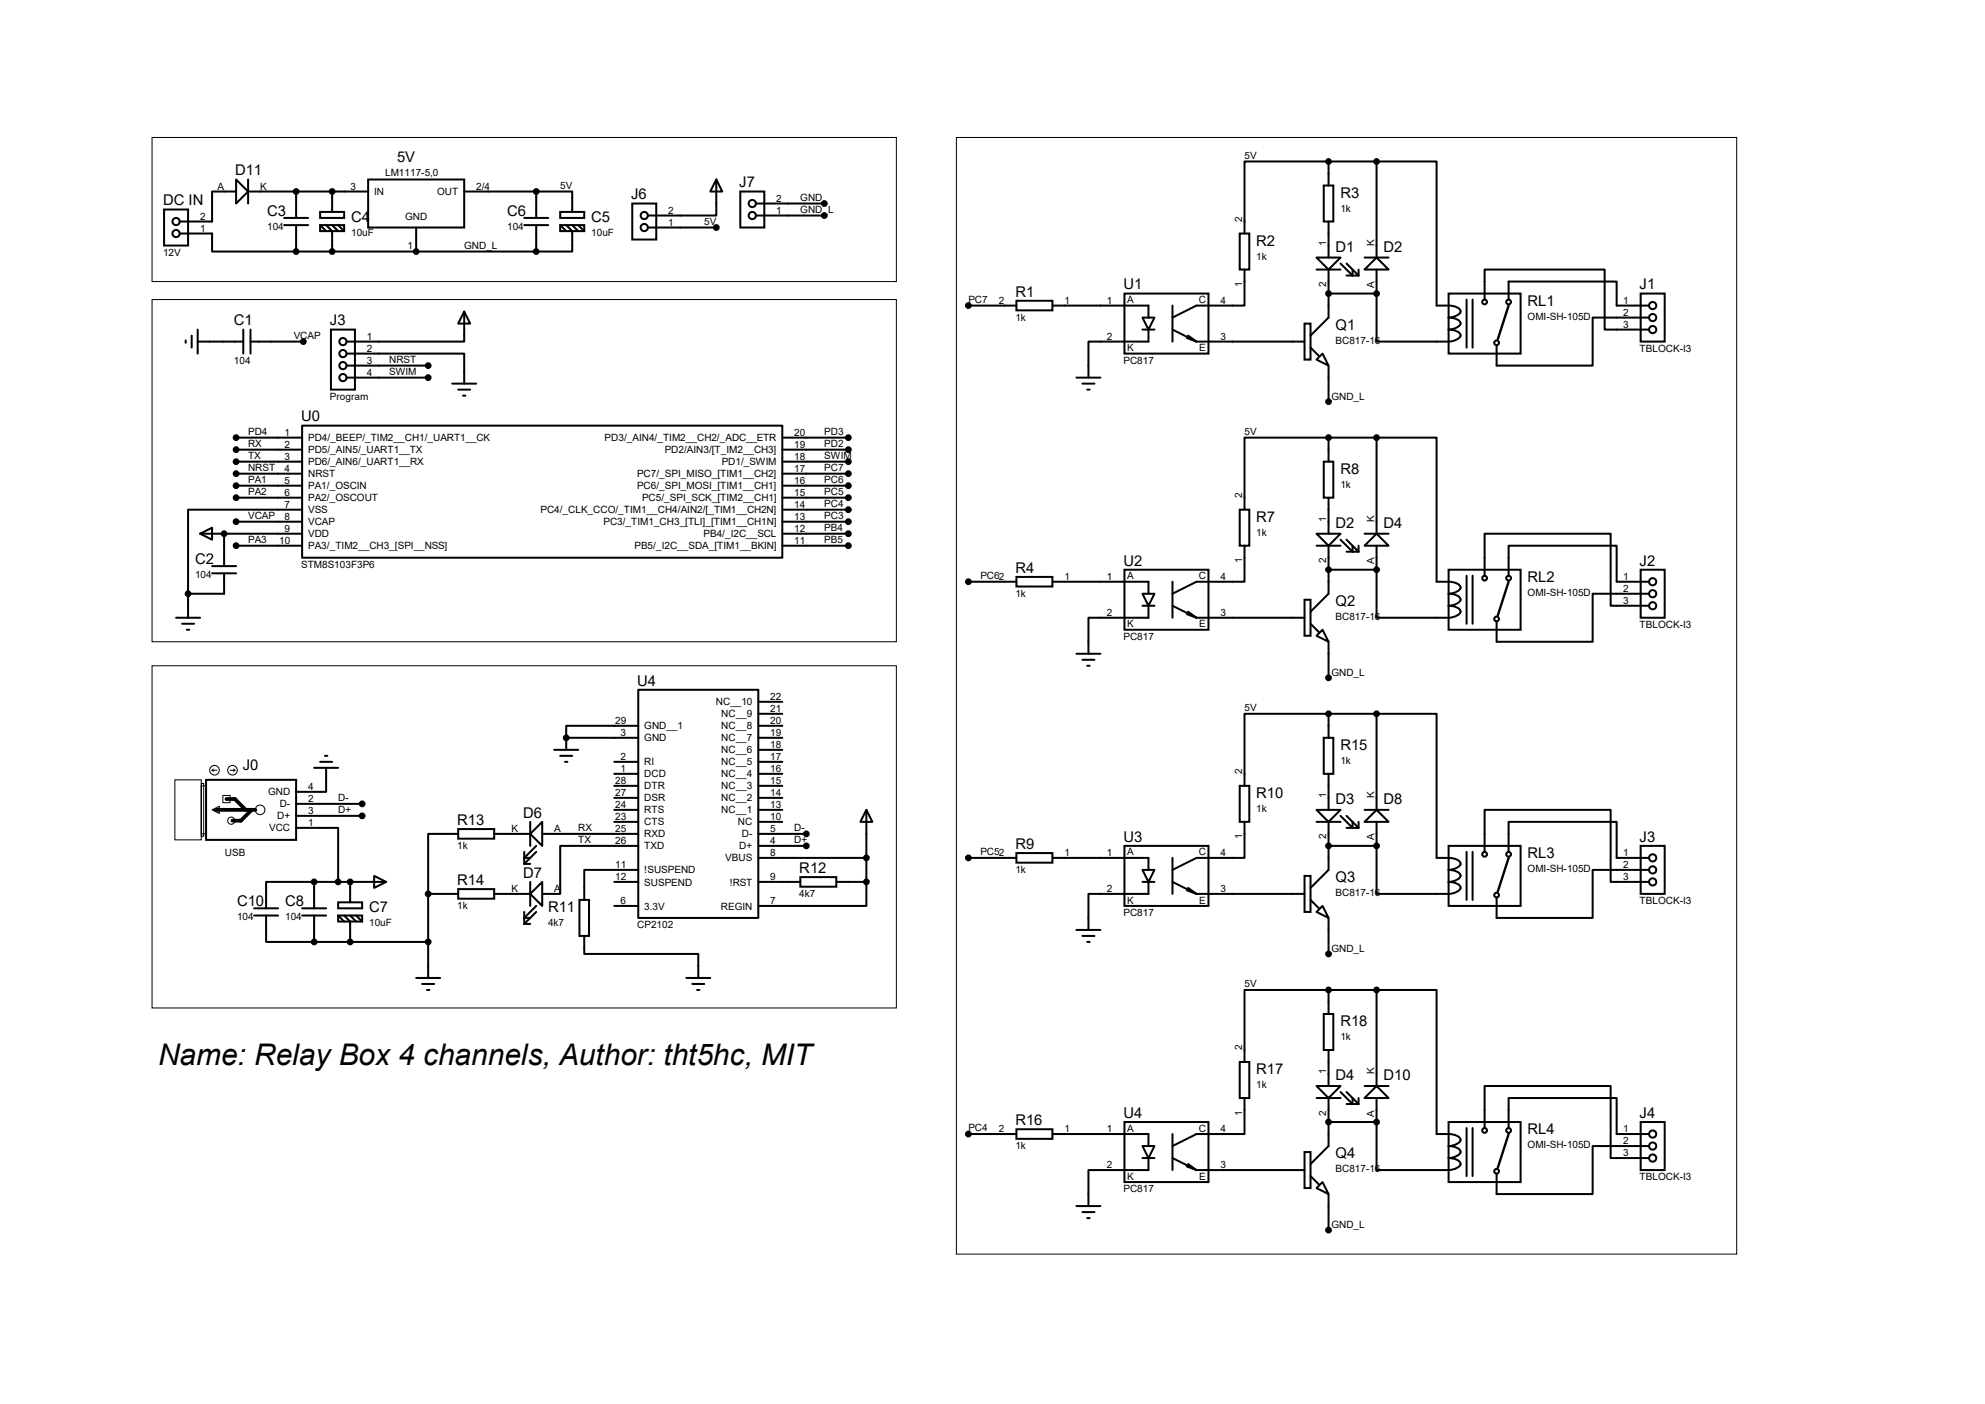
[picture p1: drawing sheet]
<svg xmlns="http://www.w3.org/2000/svg" width="420mm" height="297mm" viewBox="0 0 420 297" stroke-linecap="round" stroke-linejoin="round" font-family="sans-serif">
<g fill="#000">
<circle cx="88.1" cy="53.2" r=".21"/>
<circle cx="47.4" cy="112.9" r=".21"/>
<circle cx="119.8" cy="156.1" r=".21"/>
</g>
<g fill="none" stroke="#000" stroke-width=".42">
<path d="M50 38l2.5 2.5-2.5 2.6zM52.5 38v5.1M77.9 38h20.3v10.1h-20.3zM151.6 38l1.2 2.5h-2.5zM151.6 38v7.6h-14.5M280.1 39.2h2v7.7h-2zM281.1 34.2h-17.8v15.2M281.1 34.2v5M281.1 34.2h10.2M291.3 34.2h12.7v30.4a8.5 8.5 0 0 1 4.2 .4 .88 .88 0 0 1 .8 .9 .88 .88 0 0 1-.8 .8l-1.7 .5a2.31 2.31 0 0 1 2.5 1.3 2.69 2.69 0 0 1-2.5 1.2 2.31 2.31 0 0 1 2.5 1.3 2.69 2.69 0 0 1-2.5 1.3h-15.2v-10.2M291.3 34.2v20.3M34.7 44.3h5.1v7.6h-5.1z"/>
<path d="M38 49.4h6.9v3.8h17.8M50 40.5h-5.1v6.4h-6.9M52.5 40.5h25.4M60.1 47.6h5.1M60.1 46.1h5.1M62.7 53.2h50.8M62.7 40.5v5.6M62.7 47.6v5.6M67.7 44.8h5.1v1.3h-5.1zM67.7 47.6h5.1v1.3h-5.1zM67.7 47.6l1.3 1.3M69 47.6l1.3 1.3v4.3"/>
<path d="M70.3 40.5v4.3M70.3 47.6l1.2 1.3M71.5 47.6l1.3 1.3M88.1 48.1v5.1M98.2 40.5h15.3M110.9 47.6h5.1M110.9 46.1h5.1M113.5 40.5h7.6v4.3M113.5 40.5v5.6M113.5 47.6v5.6M118.5 44.8h5.1v1.3h-5.1zM118.5 47.6h5.1v1.3h-5.1z"/>
<path d="M118.5 47.6l1.3 1.3M119.8 47.6l1.3 1.3v4.3h-7.6M121.1 47.6l1.2 1.3M122.3 47.6l1.3 1.3M133.8 43.1h5.1v7.6h-5.1zM137.1 48.1h14.5M156.6 40.5h5.1v7.6h-5.1zM159.9 43.1h14.5M159.9 45.6h14.5M262.3 49.4h2v7.6h-2zM263.3 57v7.6h-10.1l-5.1 2.6M278.6 54.5h5l-2.5 2.5z"/>
<path d="M278.6 57h5M281.1 46.9v7.6M281.1 57v10.2l-3.8 3.8M283.6 55.8l2.6 2.5v-1.3M284.9 55.8l2.5 2.5M284.9 58.3h2.5M287.4 57v1.3M288.7 57l2.6-2.5 2.5 2.5zM288.7 54.5h5.1M291.3 57v5.1M39.3 72v.5M40.6 71v2.5"/>
<path d="M41.8 72.3h9.7M41.8 69.7v5.1M51.5 69.7v5.1M53 72.3h11.2M53 69.7v5.1M70 69.7h5.1v12.7h-5.1zM73.3 74.8h24.9v6.4M73.3 79.9h17.3M73.3 77.3h17.3M98.2 65.9l1.3 2.6h-2.6zM98.2 65.9v6.4h-24.9M204.9 64.6h10.2"/>
<path d="M215.1 63.6h7.6v2.1h-7.6zM222.7 64.6h20.3v2.6M227.8 79.9h5M237.9 62.1h17.8v12.7h-17.8zM241.7 67.2h2.6l-1.3 2.5zM241.7 69.7h2.6M243 69.7v2.6h-12.7v7.6M248.1 64.6v7.7M248.1 69.7l5.1 2.6M251.1 71.5l2.1 .8M251.4 71l1.8 1.3M253.2 72.3h22.8"/>
<path d="M276 68.5h1.3v7.6h-1.3zM277.3 73.5l1.8 1.8M279.8 74.8l1.3 2.5-2.5-1.2zM281.1 77.3v7.7M281.1 62.1h10.2M306.5 62.1h15.2v12.7h-15.2zM310.3 63.4v10.1M311.6 63.4v10.1M314.1 63.4v-6.4h25.4v12.7h9.4M319.2 63.4v-3.8h22.9v5h6.8M347.1 62.1h5.1v10.2h-5.1zM348.9 67.2h-11.9v10.1h-20.3v-4.3"/>
<path d="M50 92.6h13.9M50 95.1h13.9M50 97.7h13.9M63.9 90h101.6v28h-101.6zM95.7 81.2h5.1M96.9 82.4h2.6M98 83.7h.5M165.5 92.6h14M165.5 95.1h14M165.5 97.7h14M229 81.2h2.6M230 82.4h.5"/>
<path d="M280.1 97.7h2v7.6h-2zM281.1 92.6h-17.8v15.2M281.1 92.6h10.2M281.1 92.6v5.1M291.3 92.6h12.7v30.5a8.5 8.5 0 0 1 4.2 .3 .88 .88 0 0 1 .8 .9 .88 .88 0 0 1-.8 .9l-1.7 .4a2.31 2.31 0 0 1 2.5 1.3 2.69 2.69 0 0 1-2.5 1.2 2.31 2.31 0 0 1 2.5 1.3 2.69 2.69 0 0 1-2.5 1.3h-15.2v-10.2M291.3 92.6v20.3M42.3 112.9l2.6-1.3v2.6zM42.3 112.9h21.6M44.9 119.8h5.1M47.4 112.9v6.9M50 100.2h13.9M50 102.7h13.9"/>
<path d="M50 105.3h13.9M50 110.4h13.9M50 115.4h13.9M63.9 107.8h-24.1v17.8M165.5 100.2h14M165.5 102.7h14M165.5 105.3h14M165.5 110.4h14M165.5 115.4h14M165.5 107.8h14M165.5 112.9h14M262.3 107.8h2v7.6h-2z"/>
<path d="M263.3 115.4v7.7h-10.1l-5.1 2.5M278.6 112.9h5l-2.5 2.5zM278.6 115.4h5M281.1 105.3v7.6M281.1 115.4v10.2l-3.8 3.8M283.6 114.2l2.6 2.5v-1.3M284.9 114.2l2.5 2.5M284.9 116.7h2.5M287.4 115.4v1.3M288.7 115.4l2.6-2.5 2.5 2.5zM288.7 112.9h5.1M291.3 115.4v5.1"/>
<path d="M37.3 130.7h5M38.5 132h2.6M39.5 133.2h.5M39.8 125.6v5.1M44.9 121.3h5.1M47.4 121.3v4.3h-7.6M204.9 123.1h10.2M215.1 122h7.6v2.1h-7.6zM222.7 123.1h20.3v2.5M227.8 138.3h5M229 139.6h2.6M237.9 120.5h17.8v12.7h-17.8z"/>
<path d="M241.7 125.6h2.6l-1.3 2.5zM241.7 128.1h2.6M243 128.1v2.6h-12.7v7.6M248.1 123.1v7.6M248.1 128.1l5.1 2.6M251.1 129.9l2.1 .8M251.4 129.4l1.8 1.3M253.2 130.7h22.8M276 126.9h1.3v7.6h-1.3zM277.3 132l1.8 1.7M279.8 133.2l1.3 2.6-2.5-1.3zM281.1 135.8v7.6"/>
<path d="M281.1 120.5h10.2M306.5 120.5h15.2v12.7h-15.2zM310.3 121.8v10.2M311.6 121.8v10.2M314.1 121.8v-8.9h26.7v15.2h8.1M319.2 121.8v-6.4h22.9v7.7h6.8M347.1 120.5h5.1v10.2h-5.1zM348.9 125.6h-11.9v10.2h-20.3v-4.4M68.7 159.9h.6M117.3 158.6h5M118.5 159.9h2.6M119.8 156.1h15.2"/>
<path d="M119.8 156.1v2.5M135 145.9h25.4v48.3h-25.4zM135 153.5h-15.2v2.6M160.4 156.1h5.1M160.4 151h5.1M160.4 153.5h5.1M160.4 148.5h5.1M160.4 158.6h5.1M230 140.8h.5M280.1 156.1h2v7.6h-2zM281.1 151h-17.8v15.2M281.1 151v5.1"/>
<path d="M281.1 151h10.2M291.3 151h12.7v30.5a8.5 8.5 0 0 1 4.2 .3 .88 .88 0 0 1 .8 .9 .88 .88 0 0 1-.8 .9l-1.7 .4a2.31 2.31 0 0 1 2.5 1.3 2.69 2.69 0 0 1-2.5 1.3 2.31 2.31 0 0 1 2.5 1.2 2.69 2.69 0 0 1-2.5 1.3h-15.2v-10.2M291.3 151v20.3M43.6 165h19.1v12.7h-19.1zM62.7 175.1h8.8v11.5M62.7 170.1h13.9M62.7 172.6h13.9M66.5 162.4h5M67.7 161.2h2.6M69 162.4v5.1h-6.3M96.9 175.4h7.7v2h-7.7zM96.9 176.4h-6.3v12.7"/>
<path d="M104.6 176.4h7.6M112.2 176.4l2.5-2.5v5zM112.2 173.9v5M113.5 178.9l-2.6 2.6h1.3M114.7 176.4h20.3M119.5 161.2h.6M130 161.2h5M130 173.9h5M130 163.7h5M130 168.8h5M130 166.2h5M130 171.3h5"/>
<path d="M135 178.9h-16.5v10.2h-3.8M160.4 176.4h10.2M160.4 178.9h10.2M160.4 161.2h5.1M160.4 173.9h5.1M160.4 163.7h5.1M160.4 168.8h5.1M160.4 166.2h5.1M160.4 171.3h5.1M183.3 171.3l1.3 2.6h-2.6zM183.3 171.3v15.3M237.9 178.9h17.8v12.7h-17.8z"/>
<path d="M262.3 166.2h2v7.7h-2zM263.3 173.9v7.6h-10.1l-5.1 2.5M278.6 171.3h5l-2.5 2.6zM278.6 173.9h5M281.1 178.9h10.2M281.1 163.7v7.6M281.1 173.9v10.1l-3.8 3.8M283.6 172.6l2.6 2.5v-1.2M284.9 175.1h2.5M284.9 172.6l2.5 2.5M287.4 173.9v1.2M288.7 173.9l2.6-2.6 2.5 2.6z"/>
<path d="M288.7 171.3h5.1M291.3 173.9v5M306.5 178.9h15.2v12.7h-15.2zM347.1 178.9h5.1v10.2h-5.1zM53.8 193.7h5M53.8 192.2h5M56.3 193.7v5.6h10.2M63.9 193.7h5.1M63.9 192.2h5.1M66.5 186.6h-10.2v5.6M66.5 186.6v5.6M66.5 193.7v5.6"/>
<path d="M66.5 186.6h15.2M66.5 199.3h24.1M71.5 190.9h5.1v1.3h-5.1zM71.5 193.7h5.1v1.2h-5.1zM71.5 193.7l1.3 1.2M72.8 193.7l1.3 1.2v4.4M74.1 186.6v4.3M74.1 193.7l1.3 1.2M75.4 193.7l1.2 1.2M79.2 185.3l2.5 1.3-2.5 1.2zM90.6 189.1h6.3M90.6 189.1v17.8"/>
<path d="M96.9 188.1h7.7v2h-7.7zM104.6 189.1h7.6M110.9 182.8h1.3M110.9 180.2v2.6M110.9 192.9v2.6M110.9 195.5h1.3M112.2 189.1l2.5-2.5v5zM112.2 186.6v5M113.5 180.2l-2.6 2.6M113.5 191.6l-2.6 2.6h1.3M113.5 192.9l-2.6 2.6M122.6 190.4h2v7.6h-2z"/>
<path d="M123.6 198v3.8h24.1v5.1M130 186.6h5M130 191.6h5M135 184h-11.4v6.4M160.4 186.6h8.9M160.4 181.5h22.9M169.3 185.5h7.7v2.1h-7.7zM177 186.6h6.3M183.3 186.6v5h-22.9M204.9 181.5h10.2M215.1 180.5h7.6v2h-7.6zM222.7 181.5h20.3v2.5"/>
<path d="M227.8 196.7h5M229 198h2.6M230 199.3h.5M241.7 184h2.6l-1.3 2.6zM241.7 186.6h2.6M243 186.6v2.5h-12.7v7.6M248.1 181.5v7.6M248.1 186.6l5.1 2.5M251.1 188.3l2.1 .8M251.4 187.8l1.8 1.3M253.2 189.1h22.8M276 185.3h1.3v7.6h-1.3z"/>
<path d="M277.3 190.4l1.8 1.8M279.8 191.6l1.3 2.6-2.5-1.3zM281.1 194.2v7.6M310.3 180.2v10.2M311.6 180.2v10.2M314.1 180.2v-8.9h26.7v15.3h8.1M319.2 180.2v-6.3h22.9v7.6h6.8M348.9 184h-11.9v10.2h-20.3v-4.3M88.1 206.9h5M89.3 208.2h2.6M90.3 209.4h.5M145.2 206.9h5.1"/>
<path d="M146.5 208.2h2.5M147.5 209.4h.5M280.1 214.5h2v7.6h-2zM281.1 209.4h-17.8v15.3M281.1 209.4v5.1M281.1 209.4h10.2M291.3 209.4h12.7v30.5a8.5 8.5 0 0 1 4.2 .4 .88 .88 0 0 1 .8 .8 .88 .88 0 0 1-.8 .9l-1.7 .4a2.31 2.31 0 0 1 2.5 1.3 2.69 2.69 0 0 1-2.5 1.3 2.31 2.31 0 0 1 2.5 1.3 2.69 2.69 0 0 1-2.5 1.2h-15.2v-10.1M291.3 209.4v20.3M204.9 239.9h10.2M215.1 238.9h7.6v2h-7.6zM222.7 239.9h20.3v2.5M237.9 237.4h17.8v12.7h-17.8z"/>
<path d="M248.1 239.9v7.6M262.3 224.7h2v7.6h-2zM263.3 232.3v7.6h-10.1l-5.1 2.5M278.6 229.7h5l-2.5 2.6zM278.6 232.3h5M281.1 222.1v7.6M281.1 232.3v10.1l-3.8 3.9M281.1 237.4h10.2M283.6 231l2.6 2.6v-1.3M284.9 231l2.5 2.6M284.9 233.6h2.5M287.4 232.3v1.3"/>
<path d="M288.7 232.3l2.6-2.6 2.5 2.6zM288.7 229.7h5.1M291.3 232.3v5.1M306.5 237.4h15.2v12.7h-15.2zM310.3 238.6v10.2M311.6 238.6v10.2M314.1 238.6v-8.9h26.7v15.3h8.1M319.2 238.6v-6.3h22.9v7.6h6.8M347.1 237.4h5.1v10.1h-5.1zM227.8 255.1h5M229 256.4h2.6M230 257.7h.5"/>
<path d="M241.7 242.4h2.6l-1.3 2.6zM241.7 245h2.6M243 245v2.5h-12.7v7.6M248.1 245l5.1 2.5M251.1 246.8l2.1 .7M251.4 246.3l1.8 1.2M253.2 247.5h22.8M276 243.7h1.3v7.6h-1.3zM277.3 248.8l1.8 1.8M279.8 250.1l1.3 2.5-2.5-1.3zM281.1 252.6v7.6M348.9 242.4h-11.9v10.2h-20.3v-4.3"/>
<circle cx="37.3" cy="46.9" r=".76"/>
<circle cx="37.3" cy="49.4" r=".76"/>
<circle cx="136.3" cy="48.1" r=".76"/>
<circle cx="136.3" cy="45.6" r=".76"/>
<circle cx="159.2" cy="45.6" r=".76"/>
<circle cx="159.2" cy="43.1" r=".76"/>
<circle cx="72.6" cy="72.3" r=".76"/>
<circle cx="72.6" cy="77.3" r=".76"/>
<circle cx="72.6" cy="79.9" r=".76"/>
<circle cx="72.6" cy="74.8" r=".76"/>
<circle cx="314.1" cy="63.9" r=".51"/>
<circle cx="316.7" cy="72.5" r=".51"/>
<circle cx="319.2" cy="63.9" r=".51"/>
<circle cx="349.7" cy="64.6" r=".76"/>
<circle cx="349.7" cy="69.7" r=".76"/>
<circle cx="349.7" cy="67.2" r=".76"/>
<circle cx="314.1" cy="122.3" r=".51"/>
<circle cx="316.7" cy="130.9" r=".51"/>
<circle cx="319.2" cy="122.3" r=".51"/>
<circle cx="349.7" cy="125.6" r=".76"/>
<circle cx="349.7" cy="123.1" r=".76"/>
<circle cx="349.7" cy="128.1" r=".76"/>
<circle cx="314.1" cy="180.7" r=".51"/>
<circle cx="316.7" cy="189.4" r=".51"/>
<circle cx="319.2" cy="180.7" r=".51"/>
<circle cx="349.7" cy="181.5" r=".76"/>
<circle cx="349.7" cy="186.6" r=".76"/>
<circle cx="349.7" cy="184" r=".76"/>
<circle cx="314.1" cy="239.1" r=".51"/>
<circle cx="319.2" cy="239.1" r=".51"/>
<circle cx="349.7" cy="239.9" r=".76"/>
<circle cx="316.7" cy="247.8" r=".51"/>
<circle cx="349.7" cy="245" r=".76"/>
<circle cx="349.7" cy="242.4" r=".76"/>
</g>
<g fill="#000" stroke="#000" stroke-width=".42">
<circle cx="281.1" cy="34.2" r=".51"/>
<circle cx="291.3" cy="34.2" r=".51"/>
<circle cx="62.7" cy="53.2" r=".51"/>
<circle cx="62.7" cy="40.5" r=".51"/>
<circle cx="70.3" cy="40.5" r=".51"/>
<circle cx="70.3" cy="53.2" r=".51"/>
<circle cx="88.1" cy="53.2" r=".51"/>
<circle cx="113.5" cy="40.5" r=".51"/>
<circle cx="113.5" cy="53.2" r=".51"/>
<circle cx="151.6" cy="48.1" r=".51"/>
<circle cx="174.4" cy="45.6" r=".51"/>
<circle cx="174.4" cy="43.1" r=".51"/>
<circle cx="64.2" cy="72.3" r=".51"/>
<circle cx="90.6" cy="79.9" r=".51"/>
<circle cx="90.6" cy="77.3" r=".51"/>
<circle cx="204.9" cy="64.6" r=".51"/>
<circle cx="281.1" cy="62.1" r=".51"/>
<circle cx="291.3" cy="62.1" r=".51"/>
<circle cx="50" cy="92.6" r=".51"/>
<circle cx="50" cy="95.1" r=".51"/>
<circle cx="50" cy="97.7" r=".51"/>
<circle cx="179.5" cy="92.6" r=".51"/>
<circle cx="179.5" cy="95.1" r=".51"/>
<circle cx="179.5" cy="97.7" r=".51"/>
<circle cx="281.1" cy="92.6" r=".51"/>
<circle cx="281.1" cy="85" r=".51"/>
<circle cx="291.3" cy="92.6" r=".51"/>
<circle cx="47.4" cy="112.9" r=".51"/>
<circle cx="50" cy="110.4" r=".51"/>
<circle cx="50" cy="100.2" r=".51"/>
<circle cx="50" cy="102.7" r=".51"/>
<circle cx="50" cy="105.3" r=".51"/>
<circle cx="50" cy="115.4" r=".51"/>
<circle cx="179.5" cy="112.9" r=".51"/>
<circle cx="179.5" cy="105.3" r=".51"/>
<circle cx="179.5" cy="115.4" r=".51"/>
<circle cx="179.5" cy="110.4" r=".51"/>
<circle cx="179.5" cy="102.7" r=".51"/>
<circle cx="179.5" cy="107.8" r=".51"/>
<circle cx="179.5" cy="100.2" r=".51"/>
<circle cx="39.8" cy="125.6" r=".51"/>
<circle cx="204.9" cy="123.1" r=".51"/>
<circle cx="281.1" cy="120.5" r=".51"/>
<circle cx="291.3" cy="120.5" r=".51"/>
<circle cx="119.8" cy="156.1" r=".51"/>
<circle cx="281.1" cy="151" r=".51"/>
<circle cx="281.1" cy="143.4" r=".51"/>
<circle cx="291.3" cy="151" r=".51"/>
<circle cx="76.6" cy="170.1" r=".51"/>
<circle cx="76.6" cy="172.6" r=".51"/>
<circle cx="170.6" cy="176.4" r=".51"/>
<circle cx="170.6" cy="178.9" r=".51"/>
<circle cx="281.1" cy="178.9" r=".51"/>
<circle cx="291.3" cy="178.9" r=".51"/>
<circle cx="66.5" cy="199.3" r=".51"/>
<circle cx="66.5" cy="186.6" r=".51"/>
<circle cx="71.5" cy="186.6" r=".51"/>
<circle cx="74.1" cy="199.3" r=".51"/>
<circle cx="74.1" cy="186.6" r=".51"/>
<circle cx="90.6" cy="189.1" r=".51"/>
<circle cx="90.6" cy="199.3" r=".51"/>
<circle cx="183.3" cy="181.5" r=".51"/>
<circle cx="183.3" cy="186.6" r=".51"/>
<circle cx="204.9" cy="181.5" r=".51"/>
<circle cx="281.1" cy="209.4" r=".51"/>
<circle cx="281.1" cy="201.8" r=".51"/>
<circle cx="291.3" cy="209.4" r=".51"/>
<circle cx="204.9" cy="239.9" r=".51"/>
<circle cx="281.1" cy="237.4" r=".51"/>
<circle cx="291.3" cy="237.4" r=".51"/>
<circle cx="281.1" cy="260.2" r=".51"/>
</g>
<g fill="none" stroke="#000" stroke-width=".21">
<path d="M32.2 29.1h157.5v30.5h-157.5zM202.4 29.1h165.1v236.2h-165.1zM32.2 63.4h157.5v72.4h-157.5zM32.2 140.8h157.5v72.4h-157.5zM37 165h5.6v12.7h-5.6zM42.6 166.2h1v10.2h-1zM42.6 165.7h.5v11.2h-.5zM44.9 171.3l1.5-.7v1.5zM44.9 162.9h1M44.9 162.9l.2 .3M45.1 162.7l-.2 .2M47.2 168.3h1.5v1.5h-1.5z"/>
<path d="M48.7 162.9h1M49.4 162.7l.3 .2M49.7 162.9l-.3 .3"/>
<circle cx="45.4" cy="162.9" r="1.02"/>
<circle cx="48.9" cy="173.6" r=".76"/>
<circle cx="49.2" cy="162.9" r="1.02"/>
<circle cx="55" cy="171.3" r="1.02"/>
</g>
<path d="M45.6 171.3h8.4M47.9 169h1.8l2.3 2.3M53.3 171.3l-2.3 2.3h-1.8" fill="none" stroke="#000" stroke-width=".8"/>
<path d="M319.2 64.6l-2.3 7.2M319.2 123.1l-2.3 7.1M319.2 181.5l-2.3 7.1M319.2 239.9l-2.3 7.1" fill="none" stroke="#000" stroke-width=".51"/>
<text font-size="6.3" x="33.4" y="225.3">Name: Relay Box 4 channels, Author: tht5hc, MIT</text>
<g font-size="3.1">
<text x="84" y="34.2">5V</text>
<text x="49.7" y="37.1">D11</text>
<text x="156.4" y="39.6">J7</text>
<text x="283.6" y="41.9">R3</text>
<text x="34.5" y="43.4">DC IN</text>
<text x="56.5" y="45.7">C3</text>
<text x="74.3" y="46.9">C4</text>
<text x="107.3" y="45.7">C6</text>
<text x="125.1" y="46.9">C5</text>
<text x="133.6" y="42.2">J6</text>
<text x="265.8" y="52">R2</text>
<text x="282.6" y="53.3">D1</text>
<text x="292.7" y="53.3">D2</text>
<text x="214.8" y="62.7">R1</text>
<text x="237.7" y="61.2">U1</text>
<text x="323.2" y="64.7">RL1</text>
<text x="346.9" y="61.2">J1</text>
<text x="49.5" y="68.8">C1</text>
<text x="69.8" y="68.8">J3</text>
<text x="282.6" y="69.8">Q1</text>
<text x="63.7" y="89.2">U0</text>
<text x="283.6" y="100.3">R8</text>
<text x="265.8" y="110.4">R7</text>
<text x="282.6" y="111.7">D2</text>
<text x="292.7" y="111.7">D4</text>
<text x="41.3" y="119.3">C2</text>
<text x="237.7" y="119.6">U2</text>
<text x="346.9" y="119.6">J2</text>
<text x="214.8" y="121.2">R4</text>
<text x="323.2" y="123.1">RL2</text>
<text x="282.6" y="128.2">Q2</text>
<text x="134.8" y="145">U4</text>
<text x="283.6" y="158.7">R15</text>
<text x="51.4" y="162.8">J0</text>
<text x="110.7" y="173">D6</text>
<text x="265.8" y="168.9">R10</text>
<text x="282.6" y="170.1">D3</text>
<text x="292.7" y="170.1">D8</text>
<text x="96.7" y="174.5">R13</text>
<text x="214.8" y="179.6">R9</text>
<text x="237.7" y="178.1">U3</text>
<text x="346.9" y="178.1">J3</text>
<text x="110.7" y="185.7">D7</text>
<text x="169.1" y="184.7">R12</text>
<text x="323.2" y="181.6">RL3</text>
<text x="50.2" y="191.7">C10</text>
<text x="60.3" y="191.7">C8</text>
<text x="96.7" y="187.2">R14</text>
<text x="282.6" y="186.6">Q3</text>
<text x="78.1" y="193">C7</text>
<text x="116" y="193">R11</text>
<text x="283.6" y="217.1">R18</text>
<text x="265.8" y="227.3">R17</text>
<text x="282.6" y="228.6">D4</text>
<text x="292.7" y="228.6">D10</text>
<text x="214.8" y="238">R16</text>
<text x="237.7" y="236.5">U4</text>
<text x="323.2" y="240">RL4</text>
<text x="346.9" y="236.5">J4</text>
<text x="282.6" y="245.1">Q4</text>
</g>
<g font-size="2.1">
<text x="263.3" y="33.6">5V</text>
<text x="46" y="40.1">A</text>
<text x="55" y="40.1">K</text>
<text x="74.2" y="40.1">3</text>
<text x="79.2" y="41.3">IN</text>
<text x="81.5" y="37.2">LM1117-5,0</text>
<text x="92.5" y="41.3">OUT</text>
<text x="100.8" y="40.1">2/4</text>
<text x="118.5" y="39.9">5V</text>
<text x="42.3" y="46.5">2</text>
<text x="85.7" y="46.5">GND</text>
<text x="141.4" y="47.8">1</text>
<text x="141.4" y="45.2">2</text>
<text x="149" y="47.5">5V</text>
<text x="164.3" y="45.2">1</text>
<text x="164.3" y="42.7">2</text>
<text x="169.3" y="42.5">GND</text>
<text x="169.3" y="45">GND_L</text>
<text x="262.8" y="46.9" transform="rotate(-90 262.8 46.9)">2</text>
<text x="283.6" y="44.8">1k</text>
<text x="42.3" y="49">1</text>
<text x="56.5" y="48.6">104</text>
<text x="74.3" y="49.9">10uF</text>
<text x="86.2" y="52.6">1</text>
<text x="98.2" y="52.6">GND_L</text>
<text x="107.3" y="48.6">104</text>
<text x="125.1" y="49.9">10uF</text>
<text x="280.6" y="51.9" transform="rotate(-90 280.6 51.9)">1</text>
<text x="290.7" y="51.9" transform="rotate(-90 290.7 51.9)">K</text>
<text x="34.5" y="54.1">12V</text>
<text x="265.8" y="54.9">1k</text>
<text x="204.9" y="64.1">PC7</text>
<text x="211.3" y="64.3">2</text>
<text x="225.2" y="64.3">1</text>
<text x="234.2" y="64.3">1</text>
<text x="238.5" y="64.1">A</text>
<text x="253.7" y="64.1">C</text>
<text x="258.2" y="64.3">4</text>
<text x="262.8" y="60.7" transform="rotate(-90 262.8 60.7)">1</text>
<text x="280.6" y="60.7" transform="rotate(-90 280.6 60.7)">2</text>
<text x="290.7" y="61" transform="rotate(-90 290.7 61)">A</text>
<text x="343.4" y="64.3">1</text>
<text x="62.1" y="71.7">VCAP</text>
<text x="77.6" y="71.9">1</text>
<text x="214.8" y="67.8">1k</text>
<text x="234.2" y="71.9">2</text>
<text x="258.2" y="71.9">3</text>
<text x="323.2" y="67.6">OMI-SH-105D</text>
<text x="343.4" y="66.8">2</text>
<text x="343.4" y="69.3">3</text>
<text x="49.5" y="77">104</text>
<text x="77.6" y="74.4">2</text>
<text x="77.6" y="77">3</text>
<text x="82.3" y="76.8">NRST</text>
<text x="237.7" y="77">PC817</text>
<text x="238.5" y="74.3">K</text>
<text x="253.7" y="74.3">E</text>
<text x="282.6" y="72.7">BC817-16</text>
<text x="346.9" y="74.4">TBLOCK-I3</text>
<text x="77.6" y="79.5">4</text>
<text x="82.3" y="79.3">SWIM</text>
<text x="69.8" y="84.6">Program</text>
<text x="281.7" y="84.6">GND_L</text>
<text x="52.5" y="92">PD4</text>
<text x="52.5" y="94.5">RX</text>
<text x="60.2" y="92.2">1</text>
<text x="60.2" y="94.7">2</text>
<text x="65.2" y="93.3">PD4/_BEEP/_TIM2__CH1/_UART1__CK</text>
<text x="65.2" y="95.9">PD5/_AIN5/_UART1__TX</text>
<text x="127.9" y="93.3">PD3/_AIN4/_TIM2__CH2/_ADC__ETR</text>
<text x="140.6" y="95.9">PD2/AIN3/[T_IM2__CH3]</text>
<text x="168.1" y="92.2">20</text>
<text x="168.1" y="94.7">19</text>
<text x="174.4" y="92">PD3</text>
<text x="174.4" y="94.5">PD2</text>
<text x="263.3" y="92">5V</text>
<text x="52.5" y="97.1">TX</text>
<text x="52.5" y="99.6">NRST</text>
<text x="60.2" y="97.3">3</text>
<text x="60.2" y="99.8">4</text>
<text x="65.2" y="98.4">PD6/_AIN6/_UART1__RX</text>
<text x="65.2" y="101">NRST</text>
<text x="134.8" y="101">PC7/_SPI_MISO_[TIM1__CH2]</text>
<text x="152.7" y="98.4">PD1/_SWIM</text>
<text x="168.1" y="97.3">18</text>
<text x="168.1" y="99.8">17</text>
<text x="174.4" y="97.1">SWIM</text>
<text x="174.4" y="99.6">PC7</text>
<text x="52.5" y="102.2">PA1</text>
<text x="52.5" y="104.7">PA2</text>
<text x="60.2" y="102.4">5</text>
<text x="60.2" y="104.9">6</text>
<text x="60.2" y="107.4">7</text>
<text x="65.2" y="103.5">PA1/_OSCIN</text>
<text x="65.2" y="106">PA2/_OSCOUT</text>
<text x="134.8" y="103.5">PC6/_SPI_MOSI_[TIM1__CH1]</text>
<text x="135.8" y="106">PC5/_SPI_SCK_[TIM2__CH1]</text>
<text x="168.1" y="102.4">16</text>
<text x="168.1" y="104.9">15</text>
<text x="168.1" y="107.4">14</text>
<text x="174.4" y="102.2">PC6</text>
<text x="174.4" y="104.7">PC5</text>
<text x="174.4" y="107.2">PC4</text>
<text x="262.8" y="105.3" transform="rotate(-90 262.8 105.3)">2</text>
<text x="283.6" y="103.2">1k</text>
<text x="52.5" y="109.8">VCAP</text>
<text x="60.2" y="110">8</text>
<text x="60.2" y="112.5">9</text>
<text x="65.2" y="108.6">VSS</text>
<text x="65.2" y="111.1">VCAP</text>
<text x="65.2" y="113.7">VDD</text>
<text x="114.3" y="108.6">PC4/_CLK_CCO/_TIM1__CH4/AIN2/[_TIM1__CH2N]</text>
<text x="127.7" y="111.1">PC3/_TIM1_CH3_[TLI]_[TIM1__CH1N]</text>
<text x="148.8" y="113.7">PB4/_I2C__SCL</text>
<text x="168.1" y="110">13</text>
<text x="168.1" y="112.5">12</text>
<text x="174.4" y="109.8">PC3</text>
<text x="174.4" y="112.3">PB4</text>
<text x="265.8" y="113.4">1k</text>
<text x="280.6" y="110.4" transform="rotate(-90 280.6 110.4)">1</text>
<text x="290.7" y="110.4" transform="rotate(-90 290.7 110.4)">K</text>
<text x="52.5" y="114.9">PA3</text>
<text x="59.1" y="115.1">10</text>
<text x="65.2" y="116.2">PA3/_TIM2__CH3_[SPI__NSS]</text>
<text x="134.2" y="116.2">PB5/_I2C__SDA_[TIM1__BKIN]</text>
<text x="168.1" y="115.1">11</text>
<text x="174.4" y="114.9">PB5</text>
<text x="262.8" y="119.2" transform="rotate(-90 262.8 119.2)">1</text>
<text x="280.6" y="119.2" transform="rotate(-90 280.6 119.2)">2</text>
<text x="290.7" y="119.4" transform="rotate(-90 290.7 119.4)">A</text>
<text x="41.3" y="122.3">104</text>
<text x="63.7" y="120.1">STM8S103F3P6</text>
<text x="207.4" y="122.5">PC62</text>
<text x="225.2" y="122.7">1</text>
<text x="234.2" y="122.7">1</text>
<text x="238.5" y="122.6">A</text>
<text x="253.7" y="122.6">C</text>
<text x="258.2" y="122.7">4</text>
<text x="343.4" y="122.7">1</text>
<text x="343.4" y="125.2">2</text>
<text x="214.8" y="126.2">1k</text>
<text x="234.2" y="130.3">2</text>
<text x="258.2" y="130.3">3</text>
<text x="282.6" y="131.1">BC817-16</text>
<text x="323.2" y="126.1">OMI-SH-105D</text>
<text x="343.4" y="127.8">3</text>
<text x="237.7" y="135.4">PC817</text>
<text x="238.5" y="132.7">K</text>
<text x="253.7" y="132.7">E</text>
<text x="346.9" y="132.8">TBLOCK-I3</text>
<text x="281.7" y="143">GND_L</text>
<text x="151.5" y="149.2">NC__10</text>
<text x="163" y="148.1">22</text>
<text x="130.2" y="153.2">29</text>
<text x="131.3" y="155.7">3</text>
<text x="136.3" y="154.3">GND__1</text>
<text x="152.6" y="154.3">NC__8</text>
<text x="152.6" y="151.8">NC__9</text>
<text x="163" y="155.7">19</text>
<text x="163" y="153.2">20</text>
<text x="163" y="150.6">21</text>
<text x="263.3" y="150.4">5V</text>
<text x="131.3" y="160.8">2</text>
<text x="136.3" y="156.8">GND</text>
<text x="136.3" y="161.9">RI</text>
<text x="152.6" y="161.9">NC__5</text>
<text x="152.6" y="159.4">NC__6</text>
<text x="152.6" y="156.8">NC__7</text>
<text x="163" y="160.8">17</text>
<text x="163" y="158.2">18</text>
<text x="283.6" y="161.6">1k</text>
<text x="65.2" y="167.1">4</text>
<text x="130.2" y="165.9">28</text>
<text x="131.3" y="163.3">1</text>
<text x="136.3" y="164.5">DCD</text>
<text x="136.3" y="167">DTR</text>
<text x="152.6" y="167">NC__3</text>
<text x="152.6" y="164.5">NC__4</text>
<text x="163" y="165.9">15</text>
<text x="163" y="163.3">16</text>
<text x="262.8" y="163.7" transform="rotate(-90 262.8 163.7)">2</text>
<text x="56.7" y="168.3">GND</text>
<text x="58.6" y="173.4">D+</text>
<text x="59.2" y="170.8">D-</text>
<text x="65.2" y="172.2">3</text>
<text x="65.2" y="169.7">2</text>
<text x="71.5" y="169.5">D-</text>
<text x="71.5" y="172">D+</text>
<text x="130.2" y="173.5">23</text>
<text x="130.2" y="168.4">27</text>
<text x="130.2" y="170.9">24</text>
<text x="136.3" y="169.5">DSR</text>
<text x="136.3" y="172.1">RTS</text>
<text x="152.6" y="172.1">NC__1</text>
<text x="152.6" y="169.5">NC__2</text>
<text x="163" y="173.5">10</text>
<text x="163" y="170.9">13</text>
<text x="163" y="168.4">14</text>
<text x="265.8" y="171.8">1k</text>
<text x="280.6" y="168.8" transform="rotate(-90 280.6 168.8)">1</text>
<text x="290.7" y="168.8" transform="rotate(-90 290.7 168.8)">K</text>
<text x="56.9" y="175.9">VCC</text>
<text x="65.2" y="174.8">1</text>
<text x="96.7" y="179.6">1k</text>
<text x="108.2" y="176">K</text>
<text x="117.3" y="176">A</text>
<text x="122.3" y="175.8">RX</text>
<text x="122.3" y="178.4">TX</text>
<text x="130.2" y="176">25</text>
<text x="130.2" y="178.6">26</text>
<text x="136.3" y="174.6">CTS</text>
<text x="136.3" y="177.2">RXD</text>
<text x="136.3" y="179.7">TXD</text>
<text x="156.1" y="174.6">NC</text>
<text x="156.4" y="179.7">D+</text>
<text x="157" y="177.2">D-</text>
<text x="163" y="178.6">4</text>
<text x="163" y="176">5</text>
<text x="168.1" y="175.8">D-</text>
<text x="168.1" y="178.4">D+</text>
<text x="262.8" y="177.6" transform="rotate(-90 262.8 177.6)">1</text>
<text x="280.6" y="177.6" transform="rotate(-90 280.6 177.6)">2</text>
<text x="290.7" y="177.8" transform="rotate(-90 290.7 177.8)">A</text>
<text x="47.6" y="181.1">USB</text>
<text x="130.2" y="183.6">11</text>
<text x="136.3" y="184.8">!SUSPEND</text>
<text x="153.5" y="182.2">VBUS</text>
<text x="163" y="181.1">8</text>
<text x="207.4" y="180.9">PC52</text>
<text x="214.8" y="184.7">1k</text>
<text x="225.2" y="181.1">1</text>
<text x="234.2" y="181.1">1</text>
<text x="238.5" y="181">A</text>
<text x="253.7" y="181">C</text>
<text x="258.2" y="181.1">4</text>
<text x="323.2" y="184.5">OMI-SH-105D</text>
<text x="343.4" y="181.1">1</text>
<text x="343.4" y="183.6">2</text>
<text x="108.2" y="188.7">K</text>
<text x="117.3" y="188.7">A</text>
<text x="130.2" y="186.2">12</text>
<text x="131.3" y="191.3">6</text>
<text x="136.3" y="187.3">SUSPEND</text>
<text x="154.4" y="187.3">!RST</text>
<text x="163" y="186.2">9</text>
<text x="163" y="191.3">7</text>
<text x="169.1" y="189.7">4k7</text>
<text x="234.2" y="188.7">2</text>
<text x="238.5" y="191.1">K</text>
<text x="253.7" y="191.1">E</text>
<text x="258.2" y="188.7">3</text>
<text x="282.6" y="189.6">BC817-16</text>
<text x="343.4" y="186.2">3</text>
<text x="346.9" y="191.3">TBLOCK-I3</text>
<text x="50.2" y="194.6">104</text>
<text x="60.3" y="194.6">104</text>
<text x="78.1" y="195.9">10uF</text>
<text x="96.7" y="192.3">1k</text>
<text x="116" y="195.9">4k7</text>
<text x="134.8" y="196.3">CP2102</text>
<text x="136.3" y="192.4">3.3V</text>
<text x="152.5" y="192.4">REGIN</text>
<text x="237.7" y="193.8">PC817</text>
<text x="281.7" y="201.4">GND_L</text>
<text x="263.3" y="208.8">5V</text>
<text x="283.6" y="220">1k</text>
<text x="262.8" y="222.1" transform="rotate(-90 262.8 222.1)">2</text>
<text x="280.6" y="227.2" transform="rotate(-90 280.6 227.2)">1</text>
<text x="290.7" y="227.2" transform="rotate(-90 290.7 227.2)">K</text>
<text x="265.8" y="230.2">1k</text>
<text x="204.9" y="239.3">PC4</text>
<text x="211.3" y="239.5">2</text>
<text x="225.2" y="239.5">1</text>
<text x="234.2" y="239.5">1</text>
<text x="238.5" y="239.4">A</text>
<text x="253.7" y="239.4">C</text>
<text x="258.2" y="239.5">4</text>
<text x="262.8" y="236" transform="rotate(-90 262.8 236)">1</text>
<text x="280.6" y="236" transform="rotate(-90 280.6 236)">2</text>
<text x="290.7" y="236.2" transform="rotate(-90 290.7 236.2)">A</text>
<text x="343.4" y="239.5">1</text>
<text x="214.8" y="243.1">1k</text>
<text x="323.2" y="242.9">OMI-SH-105D</text>
<text x="343.4" y="242.1">2</text>
<text x="343.4" y="244.6">3</text>
<text x="234.2" y="247.1">2</text>
<text x="238.5" y="249.6">K</text>
<text x="253.7" y="249.6">E</text>
<text x="258.2" y="247.1">3</text>
<text x="282.6" y="248">BC817-16</text>
<text x="346.9" y="249.7">TBLOCK-I3</text>
<text x="237.7" y="252.2">PC817</text>
<text x="281.7" y="259.8">GND_L</text>
</g>
</svg>
